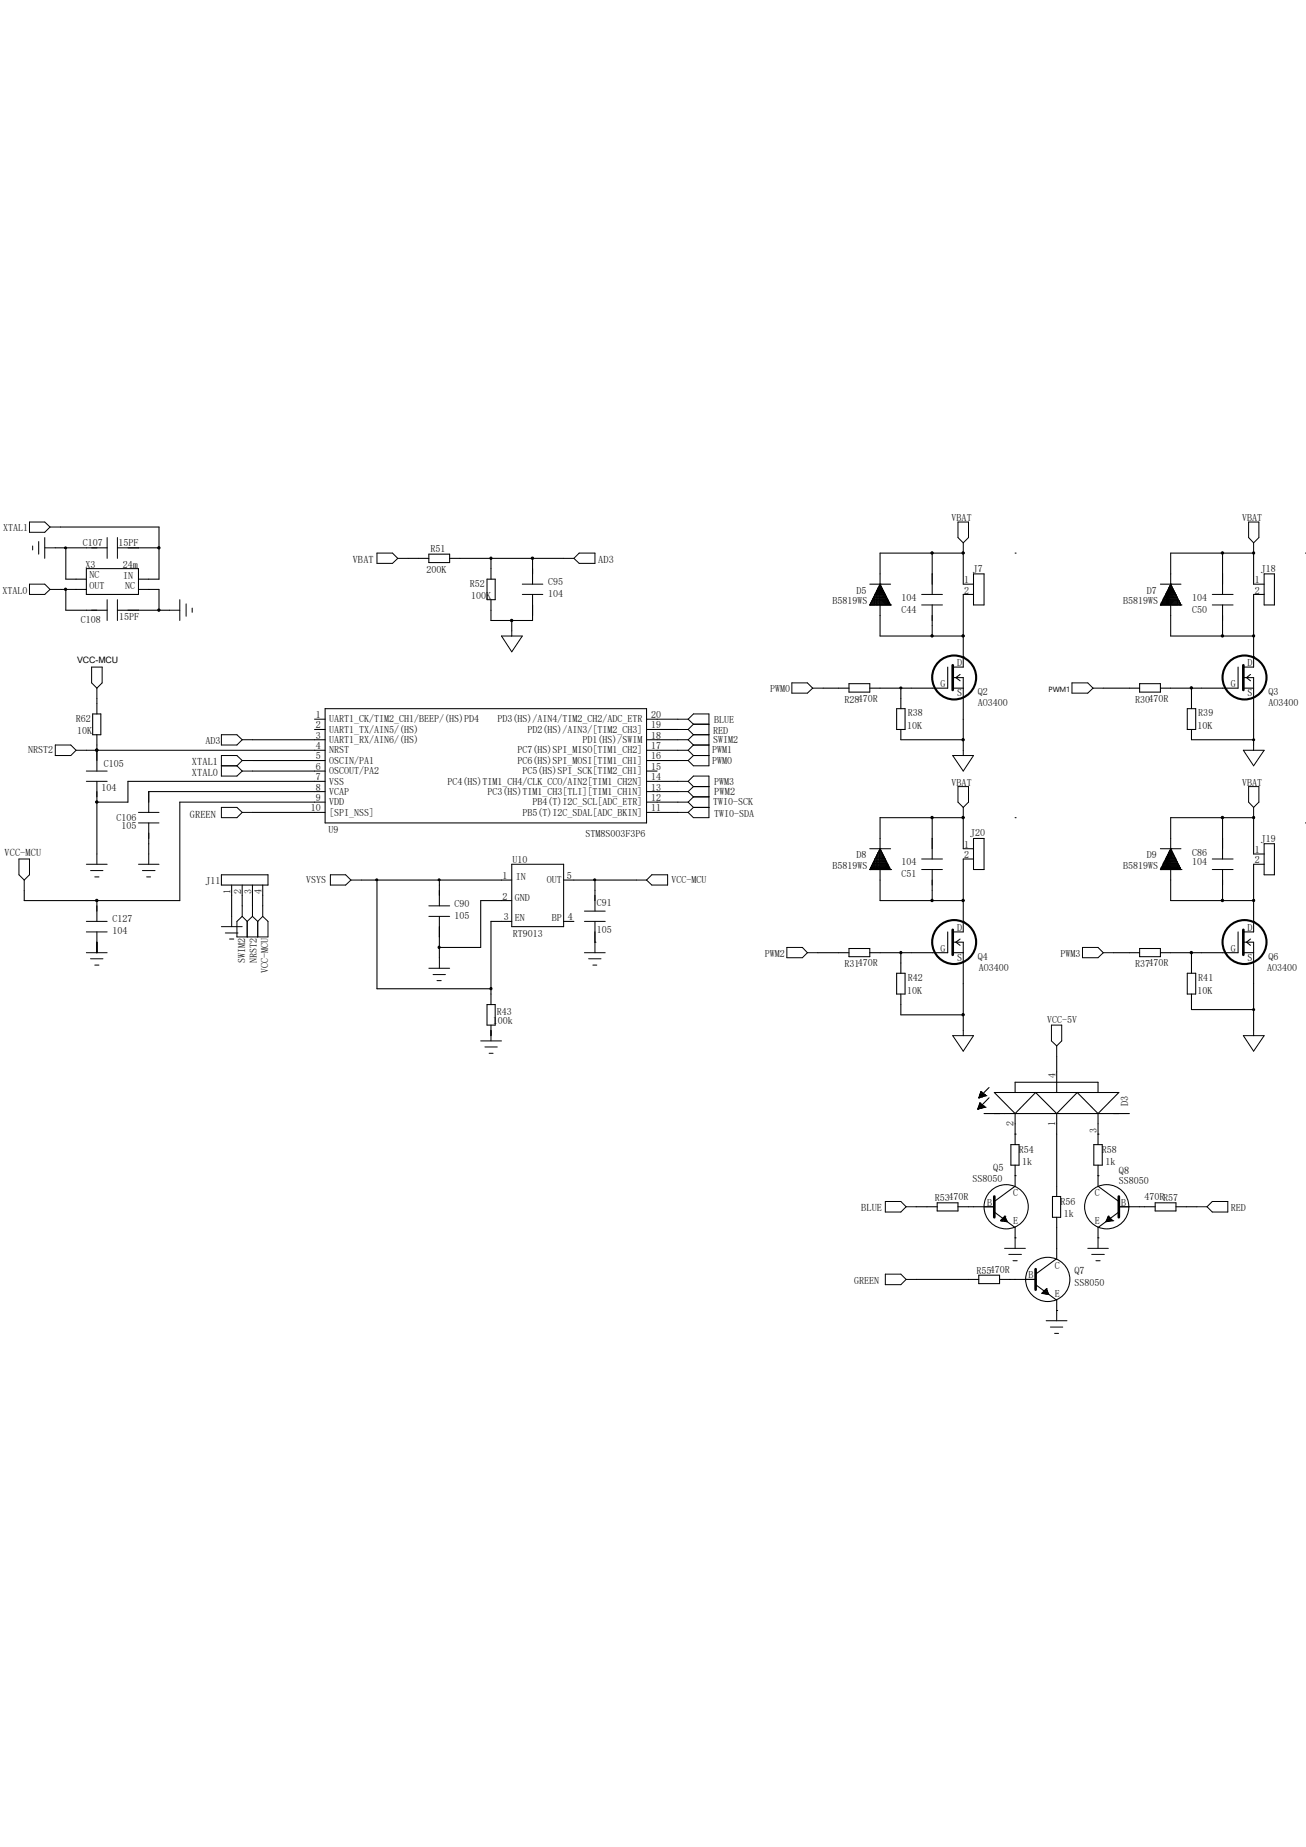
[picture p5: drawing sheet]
<svg xmlns="http://www.w3.org/2000/svg" width="210mm" height="297mm" viewBox="0 0 210 297" stroke-linecap="round" stroke-linejoin="round" font-family="sans-serif">
<g fill="none" stroke="#000" stroke-width=".34">
<circle cx="153.4" cy="108.9" r="3.5"/>
<circle cx="200.1" cy="108.9" r="3.5"/>
<circle cx="153.4" cy="151.5" r="3.5"/>
<circle cx="200.1" cy="151.5" r="3.5"/>
</g>
<path d="M153.2 107v4M199.9 107v4M153.2 149.5v4M199.9 149.5v4M159.9 192.4v3.3M179.9 192.4v3.3M166.5 204.1v3.3" fill="none" stroke="#000" stroke-width=".42"/>
<g fill="none" stroke="#000" stroke-width=".17">
<path d="M8.9 88.1h8.3M9.7 84.8h15.9v8.3h-3.3M9.7 94.8h4.2M10.6 88.1v5h3.3M10.6 94.8v3.3h6.6M13.9 91.4h8.4v4.2h-8.4zM18.9 88.1h6.7M18.9 98.1h8.4M22.3 94.8h3.3v3.3M65.6 89.8h3.4M69 89.1h3.3v1.4h-3.3zM72.3 89.8h18.3"/>
<path d="M78.3 93.1h1.3v3.3h-1.3zM79 89.8v3.3M82.3 99.8v1.6M85.6 95.6v4.2h-6.6v-3.4M85.6 89.8v4.1M139.9 97.3h.1M139.9 97.3h3.3M139.9 93.9h3.3M140 97.1h3.1M140 97.3v-.4h3v.4M140.1 96.8h2.8M140.2 97.3v-.7h2.7v.7"/>
<path d="M140.3 96.4h2.5M140.4 96.3h2.3v1M140.4 96.2v1.1M140.5 96.1h2.1M140.5 96h2v1.3M140.5 95.9v1.4M140.6 95.8h1.9M140.7 95.6h1.7v1.7M140.7 95.5v1.8M140.8 95.5h1.5M140.9 95.3h1.3v2M140.9 95.2v2.1"/>
<path d="M141 95.1h1.1M141 95h1v2.3M141 94.9v2.4M141.1 94.8h.8M141.2 94.6h.7v2.7M141.2 94.5v2.8M141.3 94.4h.5M141.4 94.3h.3v3M141.4 94.2v3.1M141.5 94.1h.1M141.5 93.9h.1M141.5 93.9l-1.6 3.4"/>
<path d="M141.5 93.9l1.7 3.4M143.2 97.3h.1M149.9 88.9v6.7M149.9 97.3v5M154.9 88.9h.1M154.9 88.9v5h1.6M154.9 88.9h-13.4v13.4h13.4M156.5 95.6h-1.6v11.7h-1.7M156.5 92.3h1.7v5h-1.7zM163.2 88.9h.1M186.6 97.3h.1M186.6 97.3h3.3"/>
<path d="M186.6 93.9h3.3M186.7 97.1h3.1M186.7 97.3v-.4h3.1v.4M186.9 96.8h2.8M186.9 97.3v-.7h2.7v.7M187 96.4h2.5M187.1 96.3h2.3v1M187.1 96.2v1.1M187.2 96.1h2.1M187.2 96h2.1v1.3M187.2 95.9v1.4M187.4 95.8h1.7"/>
<path d="M187.5 95.6h1.6v1.7M187.5 95.5v1.8M187.5 95.5h1.5M187.6 95.3h1.3v2M187.6 95.2v2.1M187.7 95.1h1.1M187.7 95h1.1v2.3M187.7 94.9v2.4M187.9 94.8h.7M187.9 94.6h.7v2.7M187.9 94.5v2.8M188 94.4h.5"/>
<path d="M188.1 94.3h.3v3M188.1 94.2v3.1M188.2 94.1h.1M188.3 93.9h.1M188.3 93.9l-1.7 3.4M188.3 93.9l1.6 3.4M189.9 97.3h.1M196.6 88.9v6.7M196.6 97.3v5M201.6 88.9h.1M201.6 88.9v5h1.7M201.6 88.9h-13.3v13.4h13.3"/>
<path d="M203.3 95.6h-1.7v11.7h-1.7M203.3 92.3h1.6v5h-1.6zM209.9 88.9h.1M14.9 114.8h1.3v3.4h-1.3zM15.6 112.3v2.5M15.6 118.2v5.8M40.6 119h11.7M50.6 117.3h1.7M50.6 115.7h1.7M52.3 114h51.7v18.3h-51.7zM104 117.3h5M104 115.7h5"/>
<path d="M104 119h5M132.4 110.7h4.1M136.5 109.9h3.4v1.4h-3.4zM144.2 114h1.3v3.3h-1.3zM144.9 110.7v3.3M144.9 117.3v1.7h10M152.4 107.3v3.4h-12.5M153.2 109h1.7v11.6M153.2 110.7h1.7M154.4 108.5l-.7 .5 .7 .5M154.9 105.6h.1M154.9 102.3h.1"/>
<path d="M177.4 110.7h5.9M183.3 109.9h3.3v1.4h-3.3zM190.9 114h1.4v3.3h-1.4zM191.6 110.7v3.3M191.6 117.3v1.7h10M199.1 107.3v3.4h-12.5M199.9 110.7h1.7M199.9 109h1.7v10.8M201.1 108.5l-.7 .5 .7 .5M201.6 105.6h.1M201.6 102.3h.1M13.9 120.6h38.4"/>
<path d="M15.6 120.6h.1M15.6 129h.1M15.6 125.6v11.7M23.9 132.3v5M40.6 122.3h11.7M40.6 124h11.7M40.6 130.6h11.7M52.3 125.6h-31.7v3.4h-5M52.3 127.3h-28.4v3.3M52.3 129h-23.4v15.8h-25v-1.6M82.3 139h8.3v10h-8.3zM104 120.6h5"/>
<path d="M104 122.3h5M104 124h1.7M104 125.6h5M104 127.3h5M104 129h5M104 130.6h5M139.9 139.8h.1M139.9 139.8h3.3M139.9 136.5h3.3M140 139.7h3.1M140 139.8v-.3h3v.3M140.1 139.3h2.8"/>
<path d="M140.2 139.8v-.7h2.7v.7M140.3 139h2.5M140.4 138.8v1M140.4 138.9h2.3v.9M140.5 138.6h2.1M140.5 138.5v1.3M140.5 138.5h2v1.3M140.6 138.3h1.9M140.7 138.1v1.7M140.7 138.1h1.7v1.7M140.8 138h1.5M140.9 137.8v2"/>
<path d="M140.9 137.8h1.3v2M141 137.7h1.1M141 137.5v2.3M141 137.5h1v2.3M141.1 137.3h.8M141.2 137.1v2.7M141.2 137.2h.7v2.6M141.3 137h.5M141.4 136.7v3.1M141.4 136.8h.3v3M141.5 136.7h.1M141.5 136.5h.1"/>
<path d="M141.5 136.5l-1.6 3.3M141.5 136.5l1.7 3.3M143.2 139.8h.1M149.9 131.5v6.6M149.9 139.8v5M154.9 131.5h.1M154.9 131.5v5h1.6M154.9 131.5h-13.4v13.3h13.4M156.5 138.1h-1.6v11.8h-1.7M156.5 134.8h1.7v5h-1.7zM163.2 131.5h.1M186.6 139.8h.1"/>
<path d="M186.6 139.8h3.3M186.6 136.5h3.3M186.7 139.7h3.1M186.7 139.8v-.3h3.1v.3M186.9 139.3h2.8M186.9 139.8v-.7h2.7v.7M187 139h2.5M187.1 138.8v1M187.1 138.9h2.3v.9M187.2 138.6h2.1M187.2 138.5v1.3M187.2 138.5h2.1v1.3"/>
<path d="M187.4 138.3h1.7M187.5 138.1v1.7M187.5 138.1h1.6v1.7M187.5 138h1.5M187.6 137.8v2M187.6 137.8h1.3v2M187.7 137.7h1.1M187.7 137.5v2.3M187.7 137.5h1.1v2.3M187.9 137.3h.7M187.9 137.1v2.7M187.9 137.2h.7v2.6"/>
<path d="M188 137h.5M188.1 136.7v3.1M188.1 136.8h.3v3M188.2 136.7h.1M188.3 136.5h.1M188.3 136.5l-1.7 3.3M188.3 136.5l1.6 3.3M189.9 139.8h.1M196.6 131.5v6.6M196.6 139.8v5M201.6 131.5h.1M201.6 131.5v5.8h1.7"/>
<path d="M201.6 131.5h-13.3v13.3h13.3M203.3 139h-1.7v10.9h-1.7M203.3 135.7h1.6v5h-1.6zM209.9 132.3h.1M15.6 144.8h.1M15.6 144.8v3.4M15.6 149.9v3.3M35.6 140.7h7.5v1.6h-7.5zM37.3 142.3v5.1M38.9 142.3v3.4M40.6 142.3v3.4M42.2 142.3v3.4"/>
<path d="M58.1 141.5h24.2M60.6 141.5v17.5h18.4M70.7 141.5v4.2M70.7 147.4v6.6M82.3 144.8h-5v7.6h-6.6M82.3 148.2h-3.3v13.3M90.6 141.5h11.7M90.6 148.2h1.7M95.7 151.5h.1M95.7 141.5v5M95.7 148.2v3.3M131.5 153.2h5"/>
<path d="M136.5 152.5h3.4v1.3h-3.4zM144.2 156.5h1.3v3.4h-1.3zM144.9 153.2v3.3M144.9 159.9v3.3h10M152.4 149.9v3.3h-12.5M153.2 151.5h1.7v14.2M153.2 153.2h1.7M154.4 151l-.7 .5 .7 .5M154.9 148.2h.1M154.9 144.8h.1M179.1 153.2h4.2M183.3 152.5h3.3v1.3h-3.3z"/>
<path d="M190.9 156.5h1.4v3.4h-1.4zM191.6 153.2v3.3M191.6 159.9v2.4h10M199.1 149.9v3.3h-12.5M199.9 151.5h1.7v14.2M199.9 153.2h1.7M201.1 151l-.7 .5 .7 .5M201.6 148.2h.1M201.6 144.8h.1M78.3 161.5h1.3v3.3h-1.3zM79 164.8v1.7M157.2 178.4h.1"/>
<path d="M157.3 178.2h.6M157.4 178.1h1M157.4 176.5h.1M157.5 176.4h.5M157.5 177.7h.5M157.5 176.2h1M157.5 177.5h.3M157.6 177.4h.1M157.6 177.4v.9M157.6 177.4l-.4 1M157.6 177.4l.6 .5M157.6 175.9h.6"/>
<path d="M157.7 175.7h.2v.7M157.7 175.6h.1M157.7 175.6l-.3 .9M157.7 175.6l.7 .4M157.7 175.6v.8M157.7 177.5v.7M157.9 177.7v.5M158 175.8v.5M158 177.8v.3M158.2 175.9v.4M158.2 177.9v.2M158.2 177.9l.2 .2"/>
<path d="M158.2 177.9h-.8v.4M158.2 179.1h23.4M158.4 178.1h.1M158.4 176l.1 .2M158.4 176h-.8v.5M158.4 176v.2M158.4 178.1l-1.2 .3M158.5 176.2h.1M158.5 176.2l-1.1 .3M159 174.9l-1.6 1.6M159 176.5l-1.6 1.7M163.2 179.1l-3.3-3.4h20l-3.3 3.4"/>
<path d="M163.2 179.1l3.3-3.4 3.4 3.4M163.2 175.7v-1.7h13.4v1.7M163.2 179.1v5M169.9 179.1l3.3-3.4 3.4 3.4M169.9 169.8v5.9M169.9 179.1v13.3M176.6 179.1v5M147.4 194.1h3.3M150.7 193.4h3.4v1.3h-3.4zM154.1 194.1h5.8M159.9 194.9l3.3 2.5v1.7M160.9 196.3h.1"/>
<path d="M160.9 196.2h.9M161.2 195.9v.5M161.3 195.9h.4v.5M161.5 196.4h.4M161.5 195.6v.8M161.6 195.6h.1M161.6 195.6l-.7 .7M161.6 195.6l.4 .9-1.1-.2M161.7 195.7h-.3v.7M161.8 196.1h-.7v.2M161.9 196.3v.2M162.6 184.1h1.3v3.3h-1.3z"/>
<path d="M163.2 189.1h.1M163.2 199.1h.1M163.2 182.4h.1M163.2 187.4v3.4l-3.3 2.4M169.2 192.4h1.4v3.3h-1.4zM169.9 195.7v6.7l-3.4 2.5M175.9 184.1h1.3v3.3h-1.3zM176.6 199.1h.1M176.6 189.1h.1M176.6 182.4h.1M176.6 187.4v3.4l3.3 2.4M177.9 196.4h.4"/>
<path d="M177.9 196.2h1M177.9 196.3v.1M178 196.1h.7M178.1 195.9h.5M178.1 195.8v.6M178.1 195.7h.3M178.2 195.6h.1M178.2 195.6l.7 .7M178.2 195.6l-.4 .9 1.1-.2M178.2 195.6v.8M178.4 195.8v.6M178.6 196v.3"/>
<path d="M178.7 196.1v.2M178.9 196.3h.1M179.9 194.9l-3.3 2.5v1.7M179.9 194.1h5.9M185.8 193.4h3.3v1.3h-3.3zM189.1 194.1h3.3M147.4 205.7h10M157.4 205.1h3.3v1.3h-3.3zM160.7 205.7h5.8M166.5 206.6l3.4 2.5v1.6M167.6 208h.1M167.6 207.9h.9"/>
<path d="M167.7 207.8v.2M167.8 207.8h.6M167.9 207.6v.4M167.9 207.6h.5v.5M168.1 207.4v.7M168.1 207.4h.2M168.2 208.1h.4M168.2 207.3v.8M168.3 207.3h.1M168.3 207.3l-.7 .7M168.3 207.3l.4 .9-1.1-.2M168.6 208v.2"/>
<path d="M169.9 210.7h.1"/>
<circle cx="161.8" cy="194.1" r="3.6"/>
<circle cx="178" cy="194.1" r="3.6"/>
<circle cx="168.5" cy="205.7" r="3.6"/>
</g>
<g fill="none" stroke="#000" stroke-width=".16">
<path d="M4.7 93.9h2.5l.8 .9-.8 .8h-2.5zM4.7 83.9h2.5l.8 .9-.8 .8h-2.5zM5.2 87.8v.6M6.2 87.1v2M7.2 88.1h1.7M7.2 86.4v3.4M8 94.8h1.7M8 84.8h1.7M17.2 86.4v3.4M17.2 96.4v3.4M18.9 86.4v3.4M18.9 96.4v3.4"/>
<path d="M27.3 98.1h1.6M28.9 96.4v3.4M29.9 97.1v2M30.9 97.8v.7M60.6 88.9h2.5l.9 .9-.9 .8h-2.5zM64 89.8h1.6M84 95.6h3.3M84 93.9h3.3M90.6 89.8h1.7M92.3 89.8l.8-.9h2.6v1.7h-2.6zM148.2 97.3h3.4M148.2 95.6h3.4"/>
<path d="M154.1 83.9h1.6v2.5l-.8 .9-.8-.9zM154.9 87.3v1.6M194.9 97.3h3.4M194.9 95.6h3.4M200.8 83.9h1.6v2.5l-.8 .9-.8-.9zM201.6 87.3v1.6M8.9 119.8h2.5l.8 .8-.8 .9h-2.5zM14.7 107.3h1.7v2.5l-.8 .9-.9-.9zM15.6 110.7v1.6M35.6 118.2h2.5l.8 .8-.8 .8h-2.5zM38.9 119h1.7M80.6 102.3h3.4l-1.7 2.5z"/>
<path d="M82.3 101.4v.9M109 119h1.7M109 117.3h1.7M109 115.7h1.7M110.7 115.7l.8-.9h2.5v8.3h-2.5l-.8-.8M110.7 119l.8 .8M110.7 117.3l.8 .9M110.7 115.7l.8 .8M111.5 119.8h2.5M111.5 118.2h2.5M111.5 119.8l-.8 .8M111.5 118.2l-.8 .8"/>
<path d="M111.5 116.5h2.5M111.5 116.5l-.8 .8M127.3 109.8h2.5l.9 .9-.9 .8h-2.5zM130.7 110.7h1.7M172.4 109.8h2.5l.9 .9-.9 .8h-2.5zM175.8 110.7h1.6M201.6 119.8v.8M3 138.1h1.7v2.6l-.8 .8-.9-.8zM12.2 120.6h1.7M13.9 125.6h3.3M13.9 124h3.3M13.9 139h3.3"/>
<path d="M14.6 140h2M15.6 137.3v1.7M22.3 132.3h3.3M22.3 130.6h3.3M22.3 139h3.3M22.9 140h2M23.9 137.3v1.7M35.6 129.8h2.5l.8 .8-.8 .9h-2.5zM35.6 123.1h2.5M38.1 123.1l.8 .9M38.9 124h1.7M38.9 130.6h1.7"/>
<path d="M38.9 122.3l-.8-.8h-2.5v3.3h2.5l.8-.8M38.9 122.3h1.7M38.9 122.3l-.8 .8M109 125.6h1.7M109 130.6h1.7M109 120.6h1.7M109 122.3h1.7M109 129h1.7M109 127.3h1.7M110.7 120.6l.8 .9M110.7 125.6l.8-.8h2.5v6.7h-2.5l-.8-.9M110.7 129l.8 .8"/>
<path d="M110.7 127.3l.8 .8M110.7 125.6l.8 .9M111.5 126.5h2.5M111.5 121.5h2.5M111.5 121.5l-.8 .8M111.5 129.8h2.5M111.5 129.8l-.8 .8M111.5 128.1h2.5M111.5 128.1l-.8 .9M111.5 126.5l-.8 .8M148.2 139.8h3.4M148.2 138.1h3.4"/>
<path d="M153.2 121.5h3.3l-1.6 2.5zM154.1 126.5h1.6v2.5l-.8 .8-.8-.8zM154.9 120.6v.9M154.9 129.8v1.7M194.9 139.8h3.4M194.9 138.1h3.4M199.9 120.6h3.4l-1.7 2.5zM200.8 126.5h1.6v2.5l-.8 .8-.8-.8zM201.6 129.8v1.7M3.9 141.5v1.7M13.9 148.2h3.3M13.9 149.9h3.3"/>
<path d="M13.9 153.2h3.3M14.6 154.2h2M15.2 141h.7M15.2 155.2h.7M15.6 151.5v1.7M23.6 141h.6M35.6 149h3.3M36.2 150h2.1M36.9 151h.7M37.3 147.4v1.6M38.9 145.7v1.7M38.9 147.4l.9 .8"/>
<path d="M38.9 147.4l-.8 .8v2.5h5v-2.5l-.9-.8M39.8 148.2v2.5M40.6 145.7v1.7M40.6 147.4l.8 .8M40.6 147.4l-.8 .8M41.4 148.2v2.5M42.2 145.7v1.7M42.2 147.4l-.8 .8M53.1 140.7h2.5l.8 .8-.8 .8h-2.5zM56.4 141.5h1.7M69 145.7h3.3M69 147.4h3.3"/>
<path d="M69 155.7h3.3M69.6 156.7h2M70.3 157.7h.7M70.7 154v1.7M94 146.5h3.3M94 148.2h3.3M94 153.2h3.3M94.7 154.2h1.9M95.3 155.2h.7M95.7 151.5v1.7M102.3 141.5h1.7M104.8 140.7h2.6v1.6h-2.6l-.8-.8z"/>
<path d="M126.5 152.4h2.5l.8 .8-.8 .8h-2.5zM129.8 153.2h1.7M174.1 152.4h2.5l.8 .8-.8 .8h-2.5zM177.4 153.2h1.7M77.3 167.4h3.3M78 168.4h2M78.7 169.4h.6M79 165.7v1.7M153.2 166.5h3.3l-1.6 2.5zM154.9 165.7v.8M169.1 164.8h1.6v2.6l-.8 .8-.8-.8zM169.9 168.2v1.6"/>
<path d="M199.9 166.5h3.4l-1.7 2.5zM201.6 165.7v.8M142.4 193.2h2.5l.8 .9-.8 .8h-2.5zM145.7 194.1h1.7M163.2 199.1v1.6M176.6 199.1v1.6M192.4 194.1h1.7M194.9 193.2h2.5v1.7h-2.5l-.8-.8zM142.4 204.9h2.5l.8 .8-.8 .9h-2.5zM145.7 205.7h1.7M161.5 200.7h3.4M162.2 201.7h2.1"/>
<path d="M162.9 202.7h.7M168.2 212.4h3.4M168.9 213.4h2M169.6 214.4h.6M169.9 210.7v1.7M174.9 200.7h3.3M175.6 201.7h2M176.2 202.7h.7"/>
</g>
<g fill="#000" stroke="#000" stroke-width=".16">
<path d="M10.4 88h.3v.2h-.3z" fill-rule="evenodd"/>
<path d="M144.7 110.5h.3v.2h-.3z" fill-rule="evenodd"/>
<path d="M201.5 118.9h.2v.2h-.2z" fill-rule="evenodd"/>
<path d="M60.5 141.4h.2v.2h-.2z" fill-rule="evenodd"/>
<path d="M70.5 141.4h.2v.2h-.2z" fill-rule="evenodd"/>
<path d="M95.5 141.4h.3v.2h-.3z" fill-rule="evenodd"/>
<path d="M201.5 162.2h.2v.3h-.2z" fill-rule="evenodd"/>
<circle cx="10.5" cy="94.8" r=".18"/>
<circle cx="25.5" cy="98.1" r=".19"/>
<circle cx="25.5" cy="88.1" r=".19"/>
<circle cx="78.9" cy="89.8" r=".18"/>
<circle cx="82.3" cy="99.8" r=".19"/>
<circle cx="85.6" cy="89.8" r=".19"/>
<circle cx="149.9" cy="88.9" r=".19"/>
<circle cx="154.9" cy="88.9" r=".19"/>
<circle cx="196.6" cy="88.9" r=".19"/>
<circle cx="201.6" cy="88.9" r=".18"/>
<circle cx="149.9" cy="102.3" r=".19"/>
<circle cx="154.9" cy="119" r=".19"/>
<circle cx="154.9" cy="102.3" r=".19"/>
<circle cx="191.6" cy="110.6" r=".19"/>
<circle cx="196.6" cy="102.3" r=".19"/>
<circle cx="201.6" cy="102.2" r=".18"/>
<circle cx="15.6" cy="129" r=".19"/>
<circle cx="15.6" cy="120.6" r=".19"/>
<circle cx="149.9" cy="131.5" r=".19"/>
<circle cx="154.9" cy="131.5" r=".19"/>
<circle cx="196.6" cy="131.5" r=".19"/>
<circle cx="201.6" cy="131.5" r=".18"/>
<circle cx="15.6" cy="144.8" r=".19"/>
<circle cx="70.6" cy="152.3" r=".18"/>
<circle cx="78.9" cy="159" r=".18"/>
<circle cx="144.9" cy="153.2" r=".18"/>
<circle cx="149.9" cy="144.8" r=".19"/>
<circle cx="154.9" cy="144.8" r=".19"/>
<circle cx="191.6" cy="153.2" r=".19"/>
<circle cx="196.6" cy="144.8" r=".19"/>
<circle cx="201.6" cy="144.8" r=".18"/>
<circle cx="154.9" cy="163.2" r=".19"/>
</g>
<g font-size="1.7">
<text x="56.7" y="90.6">VBAT</text>
<text x="96.2" y="90.5">AD3</text>
<text x="30.9" y="123">XTAL1</text>
<text x="30.9" y="124.8">XTAL0</text>
<text x="30.5" y="131.5">GREEN</text>
<text x="114.9" y="127.8">PWM2</text>
<text x=".7" y="137.7">VCC-MCU</text>
<text x="181.4" y="177.9" transform="rotate(-90 181.4 177.9)">D3</text>
<text x="159.7" y="188.4">Q5</text>
<text x="179.9" y="188.7">Q8</text>
<text x="138.5" y="194.7">BLUE</text>
<text x="172.8" y="204.9">Q7</text>
</g>
<g font-size="1.6">
<text x="153" y="83.8">VBAT</text>
<text x="199.8" y="83.8">VBAT</text>
<text x=".5" y="85.4">XTAL1</text>
<text x="13.3" y="87.8">C107</text>
<text x="19" y="87.8">15PF</text>
<text x="69.2" y="88.8">R51</text>
<text x=".4" y="95.6">XTAL0</text>
<text x="13.8" y="91.3">X3</text>
<text x="14.4" y="93">NC</text>
<text x="14.4" y="94.8">OUT</text>
<text x="19.7" y="91.4">24m</text>
<text x="19.8" y="93.1">IN</text>
<text x="20.2" y="94.8">NC</text>
<text x="68.6" y="92.2">200K</text>
<text x="75.6" y="94.4">R52</text>
<text x="88.1" y="94.1">C95</text>
<text x="137.7" y="95.5">D5</text>
<text x="155.1" y="93.8">1</text>
<text x="155.1" y="95.5">2</text>
<text x="156.4" y="91.9">J7</text>
<text x="184.4" y="95.5">D7</text>
<text x="201.8" y="93.8">1</text>
<text x="201.8" y="95.5">2</text>
<text x="202.7" y="91.9">J18</text>
<text x="13" y="100.2">C108</text>
<text x="19.2" y="99.8">15PF</text>
<text x="75.8" y="96.4">100K</text>
<text x="88.1" y="96">104</text>
<text x="133.9" y="97.2">B5819WS</text>
<text x="144.9" y="98.5">C44</text>
<text x="144.9" y="96.6">104</text>
<text x="180.6" y="97.2">B5819WS</text>
<text x="191.7" y="98.5">C50</text>
<text x="191.7" y="96.6">104</text>
<text x="153.9" y="107.1">D</text>
<text x="200.6" y="107.1">D</text>
<text x="123.8" y="111.3">PWM0</text>
<text x="135.8" y="113">R28470R</text>
<text x="151.2" y="110.5">G</text>
<text x="153.9" y="112">S</text>
<text x="157.2" y="111.8">Q2</text>
<text x="157.2" y="113.5">AO3400</text>
<text x="182.5" y="113">R30470R</text>
<text x="197.9" y="110.5">G</text>
<text x="200.6" y="112">S</text>
<text x="204" y="111.8">Q3</text>
<text x="204" y="113.5">AO3400</text>
<text x="12.2" y="116.1">R62</text>
<text x="12.4" y="118">10K</text>
<text x="33" y="119.6">AD3</text>
<text x="50.8" y="115.5">1</text>
<text x="50.8" y="117.1">2</text>
<text x="50.8" y="118.8">3</text>
<text x="52.9" y="116.2">UART1_CK/TIM2_CH1/BEEP/(HS)PD4</text>
<text x="52.9" y="117.8">UART1_TX/AIN5/(HS)</text>
<text x="52.9" y="119.5">UART1_RX/AIN6/(HS)</text>
<text x="80" y="116.2">PD3(HS)/AIN4/TIM2_CH2/ADC_ETR</text>
<text x="84.8" y="117.8">PD2(HS)/AIN3/[TIM2_CH3]</text>
<text x="93.7" y="119.5">PD1(HS)/SWIM</text>
<text x="104.7" y="118.8">18</text>
<text x="104.7" y="117.1">19</text>
<text x="104.7" y="115.5">20</text>
<text x="114.7" y="119.5">SWIM2</text>
<text x="114.7" y="118">RED</text>
<text x="114.9" y="116.3">BLUE</text>
<text x="145.9" y="117.2">10K</text>
<text x="146" y="115.1">R38</text>
<text x="192.6" y="117.2">10K</text>
<text x="192.7" y="115.1">R39</text>
<text x="4.5" y="121.1">NRST2</text>
<text x="16.7" y="123.4">C105</text>
<text x="50.8" y="120.5">4</text>
<text x="50.8" y="122.1">5</text>
<text x="50.8" y="123.8">6</text>
<text x="50.8" y="125.5">7</text>
<text x="52.9" y="121.2">NRST</text>
<text x="52.9" y="122.8">OSCIN/PA1</text>
<text x="52.9" y="124.5">OSCOUT/PA2</text>
<text x="83.2" y="122.8">PC6(HS)SPI_MOSI[TIM1_CH1]</text>
<text x="83.2" y="121.2">PC7(HS)SPI_MISO[TIM1_CH2]</text>
<text x="84" y="124.5">PC5(HS)SPI_SCK[TIM2_CH1]</text>
<text x="104.7" y="125.5">14</text>
<text x="104.7" y="123.8">15</text>
<text x="104.7" y="122.1">16</text>
<text x="104.7" y="120.5">17</text>
<text x="114.5" y="121.1">PWM1</text>
<text x="114.5" y="122.8">PWM0</text>
<text x="16.3" y="127.2">104</text>
<text x="50" y="130.5">10</text>
<text x="50.8" y="127.2">8</text>
<text x="50.8" y="128.8">9</text>
<text x="52.9" y="126.2">VSS</text>
<text x="52.9" y="127.8">VCAP</text>
<text x="52.9" y="129.5">VDD</text>
<text x="52.9" y="131.1">[SPI_NSS]</text>
<text x="72" y="126.2">PC4(HS)TIM1_CH4/CLK_CCO/AIN2[TIM1_CH2N]</text>
<text x="78.4" y="127.8">PC3(HS)TIM1_CH3[TLI][TIM1_CH1N]</text>
<text x="84" y="131.1">PB5(T)I2C_SDAL[ADC_BKIN]</text>
<text x="85.6" y="129.5">PB4(T)I2C_SCL[ADC_ETR]</text>
<text x="104.7" y="130.5">11</text>
<text x="104.7" y="128.8">12</text>
<text x="104.7" y="127.2">13</text>
<text x="114.7" y="129.5">TWI0-SCK</text>
<text x="114.9" y="131.3">TWI0-SDA</text>
<text x="114.9" y="126.2">PWM3</text>
<text x="153" y="126.3">VBAT</text>
<text x="199.8" y="126.3">VBAT</text>
<text x="18.7" y="132">C106</text>
<text x="19.5" y="133.3">105</text>
<text x="52.8" y="134">U9</text>
<text x="94.1" y="134.5">STM8S003F3P6</text>
<text x="155.1" y="136.3">1</text>
<text x="156" y="134.5">J20</text>
<text x="191.7" y="137.7">C86</text>
<text x="201.8" y="137.2">1</text>
<text x="202.7" y="135.3">J19</text>
<text x="33" y="142.2">J11</text>
<text x="37.1" y="143.8" transform="rotate(-90 37.1 143.8)">1</text>
<text x="38.8" y="143.8" transform="rotate(-90 38.8 143.8)">2</text>
<text x="40.4" y="143.8" transform="rotate(-90 40.4 143.8)">3</text>
<text x="42.1" y="143.8" transform="rotate(-90 42.1 143.8)">4</text>
<text x="49.2" y="142">VSYS</text>
<text x="80.8" y="141.3">1</text>
<text x="82.4" y="138.9">U10</text>
<text x="83" y="141.5">IN</text>
<text x="87.9" y="142">OUT</text>
<text x="91.1" y="141.3">5</text>
<text x="108" y="142">VCC-MCU</text>
<text x="133.9" y="139.7">B5819WS</text>
<text x="137.7" y="138">D8</text>
<text x="144.9" y="141.1">C51</text>
<text x="144.9" y="139.1">104</text>
<text x="155.1" y="138">2</text>
<text x="180.6" y="139.7">B5819WS</text>
<text x="184.4" y="138">D9</text>
<text x="191.7" y="139.1">104</text>
<text x="201.8" y="138.9">2</text>
<text x="18.1" y="148.3">C127</text>
<text x="73.1" y="145.8">C90</text>
<text x="73.1" y="147.7">105</text>
<text x="80.8" y="144.7">2</text>
<text x="81" y="148">3</text>
<text x="82.8" y="144.9">GND</text>
<text x="82.8" y="148.2">EN</text>
<text x="88.7" y="148.2">BP</text>
<text x="91.3" y="148">4</text>
<text x="96" y="145.7">C91</text>
<text x="153.9" y="149.7">D</text>
<text x="200.6" y="149.7">D</text>
<text x="18.1" y="150.2">104</text>
<text x="39.4" y="154.9" transform="rotate(-90 39.4 154.9)">SWIM2</text>
<text x="41.3" y="154.9" transform="rotate(-90 41.3 154.9)">NRST2</text>
<text x="82.5" y="150.7">RT9013</text>
<text x="96" y="150.1">105</text>
<text x="123" y="153.8">PWM2</text>
<text x="135.8" y="155.6">R31470R</text>
<text x="151.2" y="153">G</text>
<text x="153.9" y="154.5">S</text>
<text x="157.2" y="154.3">Q4</text>
<text x="170.5" y="153.8">PWM3</text>
<text x="182.5" y="155.6">R37470R</text>
<text x="197.9" y="153">G</text>
<text x="200.6" y="154.5">S</text>
<text x="204" y="154.3">Q6</text>
<text x="43.1" y="156.5" transform="rotate(-90 43.1 156.5)">VCC-MCU</text>
<text x="145.9" y="159.8">10K</text>
<text x="146" y="157.7">R42</text>
<text x="157.4" y="156.1">AO3400</text>
<text x="192.6" y="159.8">10K</text>
<text x="192.7" y="157.7">R41</text>
<text x="203.8" y="156.1">AO3400</text>
<text x="79.2" y="164.7">100k</text>
<text x="79.9" y="163.2">R43</text>
<text x="168.4" y="164.5">VCC-5V</text>
<text x="169.7" y="173.4" transform="rotate(-90 169.7 173.4)">4</text>
<text x="163" y="181" transform="rotate(-90 163 181)">2</text>
<text x="163.8" y="185.4">R54</text>
<text x="169.7" y="181" transform="rotate(-90 169.7 181)">1</text>
<text x="176.4" y="182.2" transform="rotate(-90 176.4 182.2)">3</text>
<text x="177.2" y="185.4">R58</text>
<text x="156.4" y="190.1">SS8050</text>
<text x="164.4" y="187.3">1k</text>
<text x="177.8" y="187.3">1k</text>
<text x="179.9" y="190.5">SS8050</text>
<text x="150.3" y="193.1">R53470R</text>
<text x="158.7" y="193.9">B</text>
<text x="162.9" y="196.9">E</text>
<text x="162.9" y="192.4">C</text>
<text x="170.5" y="193.7">R56</text>
<text x="171.1" y="195.6">1k</text>
<text x="176.1" y="196.9">E</text>
<text x="176.1" y="192.4">C</text>
<text x="180.3" y="193.9">B</text>
<text x="184.1" y="193">470RR57</text>
<text x="197.9" y="194.7">RED</text>
<text x="137.4" y="206.4">GREEN</text>
<text x="157" y="204.8">R55470R</text>
<text x="165.4" y="205.6">B</text>
<text x="169.6" y="208.6">E</text>
<text x="169.6" y="204.1">C</text>
<text x="172.8" y="206.8">SS8050</text>
</g>
<text font-size="1.4" x="12.4" y="106.6">VCC-MCU</text>
<text font-size="1.2" x="168.6" y="111.3">PWM1</text>
</svg>
